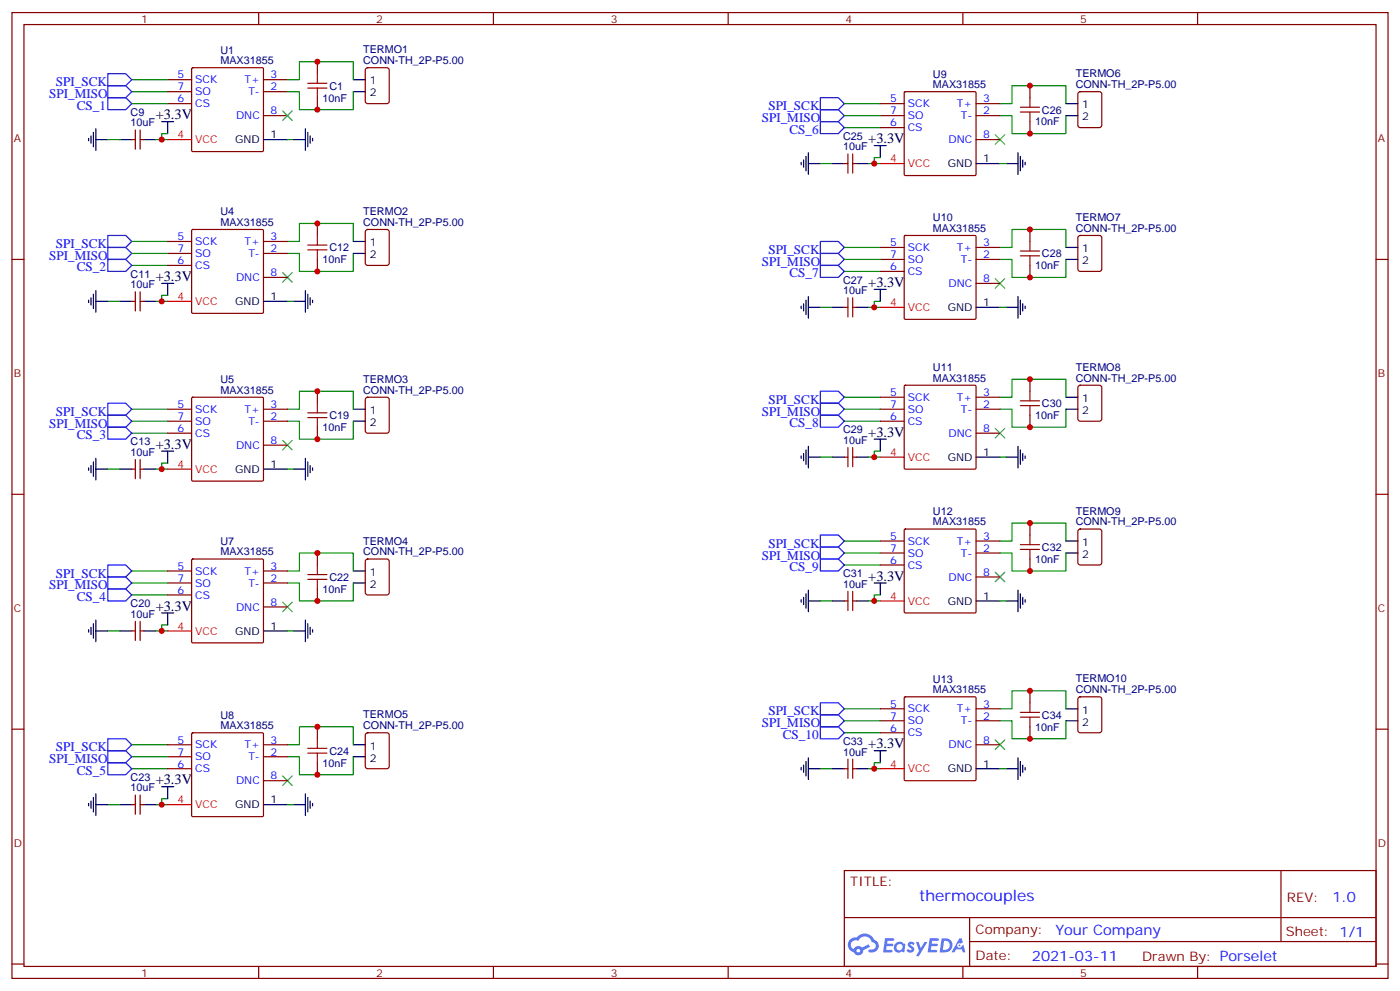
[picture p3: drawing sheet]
<svg xmlns="http://www.w3.org/2000/svg" width="412mm" height="292mm" viewBox="0 0 412 292" stroke-linecap="round" stroke-linejoin="round" font-family="sans-serif">
<g fill="none" stroke="#870000" stroke-width=".35">
<path d="M3.5 3.7h405.4v284.3h-405.4zM7.1 7.2h398.2v277.3h-398.2zM76.2 3.7v3.5M145.3 3.7v3.5M214.5 3.7v3.5M283.6 3.7v3.5M352.8 3.7v3.5M3.5 76.4h3.6M405.3 76.4h3.6M3.5 145.5h3.6M405.3 145.5h3.6M3.5 214.7h3.6"/>
<path d="M405.3 214.7h3.6M248.7 256.3h156.6v28.2h-156.6zM377.3 256.3v20.9M248.7 270.1h156.5M285.6 277.2h119.6M285.6 270.1v14.2M3.5 283.8h3.6M76.2 284.5v3.5M145.3 284.5v3.5M214.5 284.5v3.5M283.6 284.5v3.5M352.8 284.5v3.5"/>
<path d="M405.3 283.8h3.6"/>
</g>
<g fill="#5487ff">
<path d="M267.7 277.5a1.22 1.22 0 0 1 1.7 .2l-.4 .6a.47 .47 0 0 0-.3-.4 .47 .47 0 0 0-.5 .2l.1 .2a1.14 1.14 0 0 1 .8 1.8 1.14 1.14 0 0 1-1.9 0l-.2-.2 .5-.6 .7 .5a.29 .29 0 0 0 .3-.3 .29 .29 0 0 0-.2-.3 1.04 1.04 0 0 1-.6-1.7z"/>
<path d="M260.7 276.2h2.4l.3 .2-.2 .5-1.8 .1-.1 .8h1.5l.3 .4-.3 .4h-1.6l-.2 1.1h1.7l.2 .3-.2 .3-2.6 .1z"/>
<path d="M273.8 276.2h2.4l.3 .2-.1 .5-1.8 .1-.2 .8h1.6l.3 .4-.4 .4-1.6-.1-.1 1.1 1.7 .1 .2 .3-.2 .3-2.6 .1z"/>
<path d="M282.6 276.2h.7l.3 1.3-.6 .3a.69 .69 0 0 0-1 .3 .69 .69 0 0 0 .4 .9 .69 .69 0 0 0 .9-.6l.5-.2 .6 2.2h-.8l-.2-.9h-1.8l-.5 .9h-.8z"/>
<path d="M269.8 277.3h.8l.6 1.8 1.1-1.8h.9l-2.6 4.2h-.8l.9-1.5z"/>
<path d="M277.4 276.2l-.6 4.2h1.3a2.11 2.11 0 0 0 2.5-2.1 2.11 2.11 0 0 0-2.5-2.1zM278.1 277a1.39 1.39 0 0 1 1.7 1.4 1.39 1.39 0 0 1-1.8 1.2h-.3z"/>
<path d="M263.7 277.8a1.54 1.54 0 0 0-.1 2.2 1.54 1.54 0 0 0 2.2 .1l.6 .3 .3-2.3-.2-.3h-.4a1.49 1.49 0 0 0-2.4 0zM264 278.8a.94 .94 0 0 1 1.8 0 .94 .94 0 0 1-1.8 0z"/>
<path d="M250.4 276.6a2.18 2.18 0 0 0 1.1 3.7 1.44 1.44 0 0 0 1.6 .9 1.44 1.44 0 0 0 1.2-1.4l2-1.1-.5-.7-1.9 1a1.47 1.47 0 0 0-2.4 .4 1.39 1.39 0 0 1-.7-1.9 1.39 1.39 0 0 1 2-.5 2.12 2.12 0 0 1 2.2-1.3 2.12 2.12 0 0 1 1.9 1.7 1.14 1.14 0 0 1 1.1 1.4 1.14 1.14 0 0 1-1.7 .7 .43 .43 0 0 0-.5 .4 .43 .43 0 0 0 .4 .5 1.98 1.98 0 0 0 2.5-1.2 1.98 1.98 0 0 0-1.2-2.6 3.1 3.1 0 0 0-5.3-.6l-.9 .1zM252.3 279.9a.55 .55 0 0 1 1.1 0 .55 .55 0 0 1-1.1 0z"/>
<circle cx="282.6" cy="278.3" r=".26"/>
</g>
<g fill="none" stroke="#a10000" stroke-width=".35">
<path d="M90.7 24.5h5.6M90.7 25.9h5.6M93.5 21.7v2.8M93.5 25.9v2.9M300.6 31.6h5.6M300.6 33h5.6M303.4 28.8v2.8M303.4 33v2.8M90.7 72.1h5.6M90.7 73.6h5.6M93.5 69.3v2.8M93.5 73.6v2.8"/>
<path d="M300.6 73.9h5.6M300.6 75.3h5.6M303.4 71.1v2.8M303.4 75.3v2.8M93.5 118.7v2.8M300.6 118h5.6M300.6 119.4h5.6M303.4 115.2v2.8M303.4 119.4v2.8M90.7 121.5h5.6M90.7 122.9h5.6M93.5 122.9v2.9"/>
<path d="M303.4 157.5v2.8M90.7 169.2h5.6M90.7 170.6h5.6M93.5 166.3v2.9M93.5 170.6v2.8M300.6 160.3h5.6M300.6 161.7h5.6M303.4 161.7v2.9M93.5 217.5v2.8M300.6 209.7h5.6M300.6 211.1h5.6M303.4 206.9v2.8"/>
<path d="M303.4 211.1v2.9M90.7 220.3h5.6M90.7 221.7h5.6M93.5 221.7v2.8"/>
</g>
<g fill="none" stroke="#870000" stroke-width=".35">
<path d="M93.5 18.2v3.5M39.9 38.3v5.6M41.3 38.3v5.6M49.4 27h7M49.4 23.5h7M49.4 30.5h7M56.5 20.1l.3-.2h20.5l.3 .2v24.2l-.2 .3h-20.6l-.3-.2zM77.6 27h7.1M77.6 23.5h7.1M77.6 34h7.1M93.5 28.8v3.5M107.8 20.1l.5-.2h5.6l.7 .5 .1 9.4-.5 .7h-5.9l-.6-.4-.1-9.5z"/>
<path d="M259.3 30.5h7M259.3 34h7M259.3 37.6h7M266.4 27.2l.3-.2h20.5l.3 .2v24.1l-.2 .3-20.6 .1-.3-.2zM287.5 30.5h7.1M287.5 34h7.1M303.4 25.2v3.6M303.4 35.8v3.5M317.7 27.2l.5-.2h5.6l.7 .4 .1 9.5-.5 .6-5.9 .1-.6-.5-.1-9.4zM38.8 41.1h1.1M41.3 41.1h1M248.7 48.2h1.1"/>
<path d="M249.8 45.3v5.7M251.2 45.3v5.7M251.2 48.2h1M287.5 41.1h7.1M49.4 74.6h7M49.4 71.1h7M49.4 78.1h7M56.5 67.7l.3-.1h20.5l.3 .1v24.2l-.2 .3-20.6 .1-.3-.2zM77.6 74.6h7.1M77.6 71.1h7.1M93.5 65.8v3.5M93.5 76.4v3.5"/>
<path d="M107.8 67.8l.5-.2h5.6l.7 .4 .1 9.4-.5 .7h-5.9l-.6-.4-.1-9.4zM259.3 76.4h7M259.3 72.8h7M259.3 79.9h7M266.4 69.5l.3-.2h20.5l.3 .2v24.2l-.2 .3h-20.6l-.3-.2zM287.5 76.4h7.1M287.5 72.8h7.1M303.4 67.6v3.5M303.4 78.1v3.6M317.7 69.5l.5-.2h5.6l.7 .5 .1 9.4-.5 .6-5.9 .1-.6-.5-.1-9.4zM38.8 88.7h1.1M39.9 85.9v5.6"/>
<path d="M41.3 85.9v5.6M41.3 88.7h1M77.6 81.7h7.1M248.7 90.5h1.1M249.8 87.7v5.6M251.2 87.7v5.6M251.2 90.5h1M287.5 83.4h7.1M56.5 117.1l.3-.2h20.5l.3 .2v24.2l-.2 .3h-20.6l-.3-.2zM93.5 115.2v3.5M107.8 117.2l.5-.3h5.6l.7 .5 .1 9.4-.5 .7h-5.9l-.6-.4-.1-9.4zM259.3 116.9h7"/>
<path d="M266.4 113.6l.3-.2h20.5l.3 .2v24.2l-.2 .3h-20.6l-.3-.2zM287.5 116.9h7.1M303.4 111.7v3.5M317.7 113.6l.5-.2h5.6l.7 .4 .1 9.5-.5 .6-5.9 .1-.6-.5-.1-9.4zM38.8 138.1h1.1M39.9 135.3v5.6M41.3 135.3v5.6M41.3 138.1h1M49.4 124h7M49.4 120.5h7M49.4 127.5h7M77.6 124h7.1"/>
<path d="M77.6 120.5h7.1M77.6 131.1h7.1M93.5 125.8v3.5M248.7 134.6h1.1M249.8 131.8v5.6M251.2 131.8v5.6M251.2 134.6h1M259.3 124h7M259.3 120.5h7M287.5 120.5h7.1M287.5 127.5h7.1M303.4 122.2v3.6"/>
<path d="M259.3 159.3h7M266.4 155.9l.3-.1h20.5l.3 .1v24.2l-.2 .3h-20.6l-.3-.1zM287.5 159.3h7.1M303.4 154v3.5M317.7 156l.5-.2h5.6l.7 .4 .1 9.4-.5 .7h-5.9l-.6-.4-.1-9.4zM49.4 171.6h7M49.4 168.1h7M49.4 175.2h7M56.5 164.7l.3-.1h20.5l.3 .1v24.2l-.2 .3-20.6 .1-.3-.2zM77.6 171.6h7.1M77.6 168.1h7.1M77.6 178.7h7.1"/>
<path d="M93.5 162.8v3.5M93.5 173.4v3.5M107.8 164.8l.5-.2h5.6l.7 .4 .1 9.4-.5 .7-5.9 .1-.6-.5-.1-9.4zM248.7 176.9h1.1M249.8 174.1v5.6M251.2 174.1v5.6M251.2 176.9h1M259.3 162.8h7M259.3 166.3h7M287.5 162.8h7.1M287.5 169.9h7.1M303.4 164.6v3.5"/>
<path d="M38.8 185.7h1.1M39.9 182.9v5.7M41.3 182.9v5.7M41.3 185.7h1M49.4 219.3h7M56.5 215.9l.3-.2h20.5l.3 .2v24.2l-.2 .3h-20.6l-.3-.2zM77.6 219.3h7.1M93.5 214v3.5M107.8 215.9l.5-.2h5.6l.7 .5 .1 9.4-.5 .7h-5.9l-.6-.5-.1-9.4zM259.3 212.2h7M259.3 208.7h7M259.3 215.7h7"/>
<path d="M266.4 205.3l.3-.2h20.5l.3 .2v24.2l-.2 .3h-20.6l-.3-.2zM287.5 219.3h7.1M287.5 212.2h7.1M287.5 208.7h7.1M303.4 203.4v3.5M303.4 214v3.5M317.7 205.3l.5-.2h5.6l.7 .5 .1 9.4-.5 .7h-5.9l-.6-.4-.1-9.5zM38.8 236.9h1.1M39.9 234.1v5.6M41.3 234.1v5.6M41.3 236.9h1M49.4 222.8h7"/>
<path d="M49.4 226.3h7M77.6 222.8h7.1M77.6 229.8h7.1M93.5 224.5v3.6M248.7 226.3h1.1M249.8 223.5v5.6M251.2 226.3h1M251.2 223.5v5.6"/>
</g>
<g fill="none" stroke="#000" stroke-width=".35">
<path d="M27.5 39v4.2M28.2 37.9v6.4M47.6 35.8h3.6M49.4 35.8v3.5M90 37.9v6.4M90.7 39v4.2M104.1 23.5h3.5M104.1 27h3.5M314 30.5h3.5M314 34h3.5M26.1 40.7v.8M26.8 40v2.2"/>
<path d="M28.2 41.1h3.5M35.3 41.1h3.5M42.3 41.1h3.6M77.6 41.1h7.1M86.4 41.1h3.6M91.4 40v2.2M92.1 40.7v.8M236 47.8v.7M236.7 47.1v2.1M237.4 46v4.3M238.1 48.2h3.6M238.1 45v6.3"/>
<path d="M245.2 48.2h3.5M252.2 48.2h3.6M257.5 42.9h3.6M259.3 42.9v3.5M287.5 48.2h7.1M296.3 48.2h3.6M299.9 45v6.3M300.6 46v4.3M301.3 47.1v2.1M302 47.8v.7M104.1 71.1h3.5M104.1 74.6h3.5"/>
<path d="M314 72.8h3.5M314 76.4h3.5M26.1 88.4v.7M26.8 87.7v2.1M27.5 86.6v4.2M28.2 85.5v6.4M28.2 88.7h3.5M35.3 88.7h3.5M42.3 88.7h3.6M47.6 83.4h3.6M49.4 83.4v3.6M77.6 88.7h7.1"/>
<path d="M86.4 88.7h3.6M90 85.5v6.4M90.7 86.6v4.2M91.4 87.7v2.1M92.1 88.4v.7M236 90.1v.7M236.7 89.4v2.1M237.4 88.4v4.2M238.1 87.3v6.4M238.1 90.5h3.6M245.2 90.5h3.5M252.2 90.5h3.6"/>
<path d="M257.5 85.2h3.6M259.3 85.2v3.5M287.5 90.5h7.1M296.3 90.5h3.6M299.9 87.3v6.4M300.6 88.4v4.2M301.3 89.4v2.1M302 90.1v.7M314 116.9h3.5M26.1 137.8v.7M26.8 137.1v2.1M27.5 136v4.2"/>
<path d="M28.2 134.9v6.4M28.2 138.1h3.5M35.3 138.1h3.5M42.3 138.1h3.6M47.6 132.8h3.6M49.4 132.8v3.5M77.6 138.1h7.1M86.4 138.1h3.6M90 134.9v6.4M90.7 136v4.2M91.4 137.1v2.1M92.1 137.8v.7"/>
<path d="M104.1 120.5h3.5M104.1 124h3.5M236 134.2v.7M236.7 133.5v2.1M237.4 132.5v4.2M238.1 131.4v6.4M238.1 134.6h3.6M245.2 134.6h3.5M252.2 134.6h3.6M257.5 129.3h3.6M259.3 129.3v3.5M287.5 134.6h7.1"/>
<path d="M296.3 134.6h3.6M299.9 131.4v6.4M300.6 132.5v4.2M301.3 133.5v2.1M302 134.2v.7M314 120.5h3.5M314 159.3h3.5M104.1 168.1h3.5M104.1 171.6h3.5M236 176.6v.7M236.7 175.9v2.1M237.4 174.8v4.2"/>
<path d="M238.1 173.7v6.4M238.1 176.9h3.6M245.2 176.9h3.5M252.2 176.9h3.6M257.5 171.6h3.6M259.3 171.6v3.6M287.5 176.9h7.1M296.3 176.9h3.6M299.9 173.7v6.4M300.6 174.8v4.2M301.3 175.9v2.1M302 176.6v.7"/>
<path d="M314 162.8h3.5M26.1 185.4v.7M26.8 184.7v2.1M27.5 183.6v4.3M28.2 182.6v6.3M28.2 185.7h3.5M35.3 185.7h3.5M42.3 185.7h3.6M47.6 180.4h3.6M49.4 180.4v3.6M77.6 185.7h7.1M86.4 185.7h3.6"/>
<path d="M90 182.6v6.3M90.7 183.6v4.3M91.4 184.7v2.1M92.1 185.4v.7M104.1 219.3h3.5M314 208.7h3.5M314 212.2h3.5M26.1 236.5v.7M26.8 235.8v2.1M27.5 234.8v4.2M28.2 233.7v6.4M28.2 236.9h3.5"/>
<path d="M35.3 236.9h3.5M42.3 236.9h3.6M47.6 231.6h3.6M49.4 231.6v3.5M77.6 236.9h7.1M86.4 236.9h3.6M90 233.7v6.4M90.7 234.8v4.2M91.4 235.8v2.1M92.1 236.5v.7M104.1 222.8h3.5M236 226v.7"/>
<path d="M236.7 225.2v2.2M237.4 224.2v4.2M238.1 223.1v6.4M238.1 226.3h3.6M245.2 226.3h3.5M252.2 226.3h3.6M257.5 221h3.6M259.3 221v3.5M287.5 226.3h7.1M296.3 226.3h3.6M299.9 223.1v6.4M300.6 224.2v4.2"/>
<path d="M301.3 225.2v2.2M302 226v.7"/>
</g>
<g fill="none" stroke="#008700" stroke-width=".35">
<path d="M38.8 27h10.6M38.8 23.5h10.6M38.8 30.5h10.6M49.4 39.3h-1.8v1.8M84.7 23.5h3.5v-5.3h15.9v5.3M84.7 27h3.5v5.3h15.9v-5.3M248.7 30.5h10.6M248.7 37.6h10.6M248.7 34h10.6M294.6 34h3.5v5.3h15.9v-5.3M294.6 30.5h3.5v-5.3h15.9v5.3M31.7 41.1h3.6"/>
<path d="M45.9 41.1h3.5M84.7 41.1h1.7M241.7 48.2h3.5M255.8 48.2h3.5M259.3 46.4h-1.8v1.8M294.6 48.2h1.7M38.8 78.1h10.6M38.8 71.1h10.6M38.8 74.6h10.6M84.7 74.6h3.5v5.3h15.9v-5.3M84.7 71.1h3.5v-5.3h15.9v5.3M248.7 79.9h10.6"/>
<path d="M248.7 72.8h10.6M248.7 76.4h10.6M294.6 76.4h3.5v5.3h15.9v-5.3M294.6 72.8h3.5v-5.2h15.9v5.2M31.7 88.7h3.6M45.9 88.7h3.5M49.4 87h-1.8v1.7M84.7 88.7h1.7M241.7 90.5h3.5M255.8 90.5h3.5M259.3 88.7h-1.8v1.8M294.6 90.5h1.7"/>
<path d="M248.7 116.9h10.6M294.6 116.9h3.5v-5.2h15.9v5.2M31.7 138.1h3.6M38.8 127.5h10.6M38.8 120.5h10.6M38.8 124h10.6M45.9 138.1h3.5M49.4 136.3h-1.8v1.8M84.7 124h3.5v5.3h15.9v-5.3M84.7 120.5h3.5v-5.3h15.9v5.3M84.7 138.1h1.7M241.7 134.6h3.5"/>
<path d="M248.7 120.5h10.6M248.7 124h10.6M255.8 134.6h3.5M259.3 132.8h-1.8v1.8M294.6 120.5h3.5v5.3h15.9v-5.3M294.6 134.6h1.7M248.7 159.3h10.6M294.6 159.3h3.5v-5.3h15.9v5.3M38.8 175.2h10.6M38.8 168.1h10.6M38.8 171.6h10.6M84.7 171.6h3.5v5.3h15.9v-5.3"/>
<path d="M84.7 168.1h3.5v-5.3h15.9v5.3M241.7 176.9h3.5M248.7 166.3h10.6M248.7 162.8h10.6M255.8 176.9h3.5M259.3 175.2h-1.8v1.7M294.6 162.8h3.5v5.3h15.9v-5.3M294.6 176.9h1.7M31.7 185.7h3.6M45.9 185.7h3.5M49.4 184h-1.8v1.7M84.7 185.7h1.7"/>
<path d="M38.8 219.3h10.6M84.7 219.3h3.5v-5.3h15.9v5.3M248.7 215.7h10.6M248.7 208.7h10.6M248.7 212.2h10.6M294.6 212.2h3.5v5.3h15.9v-5.3M294.6 208.7h3.5v-5.3h15.9v5.3M31.7 236.9h3.6M38.8 226.3h10.6M38.8 222.8h10.6M45.9 236.9h3.5M49.4 235.1h-1.8v1.8"/>
<path d="M84.7 222.8h3.5v5.3h15.9v-5.3M84.7 236.9h1.7M241.7 226.3h3.5M255.8 226.3h3.5M259.3 224.5h-1.8v1.8M294.6 226.3h1.7"/>
</g>
<path d="M49.4 41.1h7M259.3 48.2h7M49.4 88.7h7M259.3 90.5h7M49.4 138.1h7M259.3 134.6h7M259.3 176.9h7M49.4 185.7h7M49.4 236.9h7M259.3 226.3h7" fill="none" stroke="#f00" stroke-width=".35"/>
<g fill="none" stroke="#00f" stroke-width=".35">
<path d="M31.7 28.8h5.3l1.8 1.7-1.8 1.8h-5.3zM31.7 25.2h5.3l1.8 1.8-1.8 1.8h-5.3zM31.7 21.7h5.3l1.8 1.8-1.8 1.7h-5.3zM241.7 28.8h5.2l1.8 1.7-1.8 1.8h-5.2zM241.7 32.3h5.2l1.8 1.7-1.8 1.8h-5.2zM241.7 35.8h5.2l1.8 1.8-1.8 1.7h-5.2zM31.7 69.3h5.3l1.8 1.8-1.8 1.7h-5.3zM31.7 72.8h5.3l1.8 1.8-1.8 1.8h-5.3zM31.7 76.4h5.3l1.8 1.7-1.8 1.8h-5.3zM241.7 71.1h5.2l1.8 1.7-1.8 1.8h-5.2zM241.7 74.6h5.2l1.8 1.8-1.8 1.7h-5.2zM241.7 78.1h5.2l1.8 1.8-1.8 1.8h-5.2z"/>
<path d="M31.7 118.7h5.3l1.8 1.8-1.8 1.7h-5.3zM241.7 115.2h5.2l1.8 1.7-1.8 1.8h-5.2zM241.7 118.7h5.2l1.8 1.8-1.8 1.7h-5.2zM31.7 122.2h5.3l1.8 1.8-1.8 1.8h-5.3zM31.7 125.8h5.3l1.8 1.7-1.8 1.8h-5.3zM241.7 122.2h5.2l1.8 1.8-1.8 1.8h-5.2zM241.7 157.5h5.2l1.8 1.8-1.8 1.7h-5.2zM31.7 166.3h5.3l1.8 1.8-1.8 1.8h-5.3zM31.7 169.9h5.3l1.8 1.7-1.8 1.8h-5.3zM31.7 173.4h5.3l1.8 1.8-1.8 1.7h-5.3zM241.7 161h5.2l1.8 1.8-1.8 1.8h-5.2zM241.7 164.6h5.2l1.8 1.7-1.8 1.8h-5.2z"/>
<path d="M31.7 217.5h5.3l1.8 1.8-1.8 1.7h-5.3zM241.7 206.9h5.2l1.8 1.8-1.8 1.7h-5.2zM241.7 210.4h5.2l1.8 1.8-1.8 1.8h-5.2zM241.7 214h5.2l1.8 1.7-1.8 1.8h-5.2zM31.7 221h5.3l1.8 1.8-1.8 1.7h-5.3zM31.7 224.5h5.3l1.8 1.8-1.8 1.8h-5.3z"/>
</g>
<g fill="none" stroke="#3c3" stroke-width=".35">
<path d="M83.3 32.6l2.8 2.9M86.1 32.6l-2.8 2.9M293.2 39.7l2.8 2.8M296 39.7l-2.8 2.8M83.3 80.3l2.8 2.8M86.1 80.3l-2.8 2.8M293.2 82l2.8 2.8M296 82l-2.8 2.8M83.3 129.6l2.8 2.9M86.1 129.6l-2.8 2.9M293.2 126.1l2.8 2.8M296 126.1l-2.8 2.8"/>
<path d="M83.3 177.3l2.8 2.8M86.1 177.3l-2.8 2.8M293.2 168.5l2.8 2.8M296 168.5l-2.8 2.8M293.2 217.8l2.8 2.9M296 217.8l-2.8 2.9M83.3 228.4l2.8 2.8M86.1 228.4l-2.8 2.8"/>
</g>
<g fill="#c00">
<circle cx="93.5" cy="18.2" r=".88"/>
<circle cx="93.5" cy="32.3" r=".88"/>
<circle cx="47.6" cy="41.1" r=".88"/>
<circle cx="47.6" cy="88.7" r=".88"/>
<circle cx="93.5" cy="79.9" r=".88"/>
<circle cx="93.5" cy="65.8" r=".88"/>
<circle cx="47.6" cy="138.1" r=".88"/>
<circle cx="93.5" cy="129.3" r=".88"/>
<circle cx="93.5" cy="115.2" r=".88"/>
<circle cx="47.6" cy="185.7" r=".88"/>
<circle cx="93.5" cy="176.9" r=".88"/>
<circle cx="93.5" cy="162.8" r=".88"/>
<circle cx="47.6" cy="236.9" r=".88"/>
<circle cx="93.5" cy="228.1" r=".88"/>
<circle cx="93.5" cy="214" r=".88"/>
<circle cx="257.5" cy="48.2" r=".88"/>
<circle cx="303.4" cy="39.3" r=".88"/>
<circle cx="303.4" cy="25.2" r=".88"/>
<circle cx="257.5" cy="90.5" r=".88"/>
<circle cx="303.4" cy="81.7" r=".88"/>
<circle cx="303.4" cy="67.6" r=".88"/>
<circle cx="257.5" cy="134.6" r=".88"/>
<circle cx="303.4" cy="125.8" r=".88"/>
<circle cx="303.4" cy="111.7" r=".88"/>
<circle cx="257.5" cy="176.9" r=".88"/>
<circle cx="303.4" cy="168.1" r=".88"/>
<circle cx="303.4" cy="154" r=".88"/>
<circle cx="257.5" cy="226.3" r=".88"/>
<circle cx="303.4" cy="217.5" r=".88"/>
<circle cx="303.4" cy="203.4" r=".88"/>
</g>
<text font-size="4.6" fill="#00f" x="270.8" y="265.3">thermocouples</text>
<g font-size="4.2">
<text x="45.9" y="35.1">+3.3V</text>
<text x="255.8" y="42.2">+3.3V</text>
<text x="45.9" y="82.7">+3.3V</text>
<text x="255.8" y="84.5">+3.3V</text>
<text x="255.8" y="128.6">+3.3V</text>
<text x="45.9" y="132.1">+3.3V</text>
<text x="255.8" y="170.9">+3.3V</text>
<text x="45.9" y="179.7">+3.3V</text>
<text x="255.8" y="220.3">+3.3V</text>
<text x="45.9" y="230.9">+3.3V</text>
</g>
<g font-size="4.2" fill="#00f">
<text x="392.5" y="265.6">1.0</text>
<text x="310.9" y="275.1">Your Company</text>
<text x="304" y="282.9">2021-03-11</text>
</g>
<g font-size="3.9" fill="#00f">
<text x="14.5" y="28.9">SPI_MISO</text>
<text x="16.4" y="25.4">SPI_SCK</text>
<text x="22.6" y="32.3">CS_1</text>
<text x="224.4" y="36">SPI_MISO</text>
<text x="226.3" y="32.4">SPI_SCK</text>
<text x="232.5" y="39.3">CS_6</text>
<text x="14.5" y="76.5">SPI_MISO</text>
<text x="16.4" y="73">SPI_SCK</text>
<text x="226.3" y="74.8">SPI_SCK</text>
<text x="22.6" y="79.9">CS_2</text>
<text x="224.4" y="78.3">SPI_MISO</text>
<text x="232.5" y="81.7">CS_7</text>
<text x="226.3" y="118.9">SPI_SCK</text>
<text x="14.5" y="125.9">SPI_MISO</text>
<text x="16.4" y="122.4">SPI_SCK</text>
<text x="224.4" y="122.4">SPI_MISO</text>
<text x="232.5" y="125.8">CS_8</text>
<text x="22.6" y="129.3">CS_3</text>
<text x="226.3" y="161.2">SPI_SCK</text>
<text x="224.4" y="164.7">SPI_MISO</text>
<text x="14.5" y="173.5">SPI_MISO</text>
<text x="16.4" y="170">SPI_SCK</text>
<text x="232.5" y="168.1">CS_9</text>
<text x="22.6" y="176.9">CS_4</text>
<text x="224.4" y="214.1">SPI_MISO</text>
<text x="226.3" y="210.6">SPI_SCK</text>
<text x="16.4" y="221.2">SPI_SCK</text>
<text x="230.6" y="217.5">CS_10</text>
<text x="14.5" y="224.7">SPI_MISO</text>
<text x="22.6" y="228.1">CS_5</text>
</g>
<g font-size="3.9" fill="#800">
<text x="250.5" y="260.9">TITLE:</text>
<text x="379.1" y="265.6">REV:</text>
<text x="287.4" y="275.1">Company:</text>
<text x="378.7" y="275.7">Sheet: 1/1</text>
<text x="287.4" y="282.8">Date:</text>
<text x="336.4" y="282.8">Drawn By: Porselet</text>
</g>
<g font-size="3.2" fill="#800">
<text x="41.6" y="6.7">1</text>
<text x="110.8" y="6.7">2</text>
<text x="179.9" y="6.7">3</text>
<text x="249.1" y="6.7">4</text>
<text x="318.2" y="6.7">5</text>
<text x="4.1" y="41.8">A</text>
<text x="405.9" y="41.8">A</text>
<text x="4.1" y="110.9">B</text>
<text x="405.9" y="110.9">B</text>
<text x="4.1" y="180.1">C</text>
<text x="405.9" y="180.1">C</text>
<text x="4.1" y="249.2">D</text>
<text x="405.9" y="249.2">D</text>
<text x="41.6" y="287.5">1</text>
<text x="110.8" y="287.5">2</text>
<text x="179.9" y="287.5">3</text>
<text x="249.1" y="287.5">4</text>
<text x="318.2" y="287.5">5</text>
</g>
<g font-size="3.2" fill="#000080">
<text x="64.9" y="15.8">U1</text>
<text x="107" y="15.7">TERMO1</text>
<text x="64.9" y="18.9">MAX31855</text>
<text x="107" y="18.9">CONN-TH_2P-P5.00</text>
<text x="274.8" y="22.8">U9</text>
<text x="316.9" y="22.8">TERMO6</text>
<text x="95" y="29.9">10nF</text>
<text x="97" y="26.4">C1</text>
<text x="274.8" y="25.9">MAX31855</text>
<text x="316.9" y="25.9">CONN-TH_2P-P5.00</text>
<text x="38.5" y="34.1">C9</text>
<text x="306.9" y="33.4">C26</text>
<text x="38.5" y="37.2">10uF</text>
<text x="248.4" y="41.1">C25</text>
<text x="304.9" y="36.9">10nF</text>
<text x="248.4" y="44.3">10uF</text>
<text x="64.9" y="63.4">U4</text>
<text x="107" y="63.3">TERMO2</text>
<text x="274.8" y="65.2">U10</text>
<text x="316.9" y="65.1">TERMO7</text>
<text x="64.9" y="66.5">MAX31855</text>
<text x="107" y="66.5">CONN-TH_2P-P5.00</text>
<text x="274.8" y="68.3">MAX31855</text>
<text x="316.9" y="68.3">CONN-TH_2P-P5.00</text>
<text x="95" y="77.5">10nF</text>
<text x="97" y="74">C12</text>
<text x="306.9" y="75.8">C28</text>
<text x="38.5" y="81.7">C11</text>
<text x="248.4" y="83.5">C27</text>
<text x="304.9" y="79.3">10nF</text>
<text x="38.5" y="84.8">10uF</text>
<text x="248.4" y="86.6">10uF</text>
<text x="64.9" y="112.8">U5</text>
<text x="107" y="112.7">TERMO3</text>
<text x="274.8" y="112.4">MAX31855</text>
<text x="274.8" y="109.3">U11</text>
<text x="316.9" y="112.4">CONN-TH_2P-P5.00</text>
<text x="316.9" y="109.2">TERMO8</text>
<text x="64.9" y="115.9">MAX31855</text>
<text x="107" y="115.9">CONN-TH_2P-P5.00</text>
<text x="306.9" y="119.9">C30</text>
<text x="97" y="123.4">C19</text>
<text x="304.9" y="123.4">10nF</text>
<text x="38.5" y="131.1">C13</text>
<text x="95" y="126.9">10nF</text>
<text x="248.4" y="130.7">10uF</text>
<text x="248.4" y="127.6">C29</text>
<text x="38.5" y="134.2">10uF</text>
<text x="274.8" y="154.7">MAX31855</text>
<text x="274.8" y="151.6">U12</text>
<text x="316.9" y="154.7">CONN-TH_2P-P5.00</text>
<text x="316.9" y="151.5">TERMO9</text>
<text x="64.9" y="160.4">U7</text>
<text x="107" y="160.3">TERMO4</text>
<text x="64.9" y="163.5">MAX31855</text>
<text x="107" y="163.5">CONN-TH_2P-P5.00</text>
<text x="304.9" y="165.7">10nF</text>
<text x="306.9" y="162.2">C32</text>
<text x="97" y="171">C22</text>
<text x="248.4" y="173">10uF</text>
<text x="248.4" y="169.9">C31</text>
<text x="38.5" y="178.7">C20</text>
<text x="95" y="174.5">10nF</text>
<text x="38.5" y="181.9">10uF</text>
<text x="274.8" y="201">U13</text>
<text x="316.9" y="200.9">TERMO10</text>
<text x="274.8" y="204.1">MAX31855</text>
<text x="316.9" y="204.1">CONN-TH_2P-P5.00</text>
<text x="64.9" y="214.7">MAX31855</text>
<text x="64.9" y="211.6">U8</text>
<text x="107" y="214.7">CONN-TH_2P-P5.00</text>
<text x="107" y="211.5">TERMO5</text>
<text x="304.9" y="215.1">10nF</text>
<text x="306.9" y="211.6">C34</text>
<text x="248.4" y="219.3">C33</text>
<text x="95" y="225.7">10nF</text>
<text x="97" y="222.2">C24</text>
<text x="248.4" y="222.4">10uF</text>
<text x="38.5" y="233">10uF</text>
<text x="38.5" y="229.9">C23</text>
</g>
<g font-size="3.2" fill="#00f">
<text x="52.3" y="23.1">5</text>
<text x="79.7" y="23.1">3</text>
<text x="52.3" y="26.6">7</text>
<text x="57.5" y="24.5">SCK</text>
<text x="57.5" y="28">SO</text>
<text x="72" y="24.5">T+</text>
<text x="73.2" y="28">T-</text>
<text x="79.7" y="26.6">2</text>
<text x="52.3" y="30.2">6</text>
<text x="57.5" y="31.6">CS</text>
<text x="69.5" y="35.1">DNC</text>
<text x="79.7" y="33.7">8</text>
<text x="262.2" y="30.2">5</text>
<text x="262.2" y="33.7">7</text>
<text x="267.4" y="31.6">SCK</text>
<text x="267.4" y="35.1">SO</text>
<text x="281.9" y="31.6">T+</text>
<text x="283.1" y="35.1">T-</text>
<text x="289.6" y="33.7">2</text>
<text x="289.6" y="30.2">3</text>
<text x="262.2" y="37.2">6</text>
<text x="267.4" y="38.6">CS</text>
<text x="289.6" y="40.7">8</text>
<text x="279.4" y="42.2">DNC</text>
<text x="52.3" y="70.7">5</text>
<text x="79.7" y="70.7">3</text>
<text x="52.3" y="77.8">6</text>
<text x="52.3" y="74.3">7</text>
<text x="57.5" y="72.1">SCK</text>
<text x="57.5" y="75.7">SO</text>
<text x="72" y="72.1">T+</text>
<text x="73.2" y="75.7">T-</text>
<text x="79.7" y="74.3">2</text>
<text x="262.2" y="72.5">5</text>
<text x="262.2" y="76">7</text>
<text x="267.4" y="73.9">SCK</text>
<text x="267.4" y="77.4">SO</text>
<text x="281.9" y="73.9">T+</text>
<text x="283.1" y="77.4">T-</text>
<text x="289.6" y="76">2</text>
<text x="289.6" y="72.5">3</text>
<text x="57.5" y="79.2">CS</text>
<text x="69.5" y="82.7">DNC</text>
<text x="79.7" y="81.3">8</text>
<text x="262.2" y="79.6">6</text>
<text x="267.4" y="81">CS</text>
<text x="289.6" y="83.1">8</text>
<text x="279.4" y="84.5">DNC</text>
<text x="262.2" y="116.6">5</text>
<text x="267.4" y="118">SCK</text>
<text x="281.9" y="118">T+</text>
<text x="289.6" y="116.6">3</text>
<text x="52.3" y="120.1">5</text>
<text x="52.3" y="123.6">7</text>
<text x="57.5" y="121.5">SCK</text>
<text x="57.5" y="125.1">SO</text>
<text x="72" y="121.5">T+</text>
<text x="73.2" y="125.1">T-</text>
<text x="79.7" y="123.6">2</text>
<text x="79.7" y="120.1">3</text>
<text x="262.2" y="123.6">6</text>
<text x="262.2" y="120.1">7</text>
<text x="267.4" y="125.1">CS</text>
<text x="267.4" y="121.5">SO</text>
<text x="283.1" y="121.5">T-</text>
<text x="289.6" y="120.1">2</text>
<text x="52.3" y="127.2">6</text>
<text x="57.5" y="128.6">CS</text>
<text x="79.7" y="130.7">8</text>
<text x="279.4" y="128.6">DNC</text>
<text x="289.6" y="127.2">8</text>
<text x="69.5" y="132.1">DNC</text>
<text x="262.2" y="158.9">5</text>
<text x="267.4" y="160.3">SCK</text>
<text x="281.9" y="160.3">T+</text>
<text x="289.6" y="158.9">3</text>
<text x="52.3" y="167.7">5</text>
<text x="79.7" y="167.7">3</text>
<text x="262.2" y="166">6</text>
<text x="262.2" y="162.5">7</text>
<text x="267.4" y="167.4">CS</text>
<text x="267.4" y="163.9">SO</text>
<text x="283.1" y="163.9">T-</text>
<text x="289.6" y="162.5">2</text>
<text x="52.3" y="171.3">7</text>
<text x="57.5" y="169.2">SCK</text>
<text x="57.5" y="172.7">SO</text>
<text x="72" y="169.2">T+</text>
<text x="73.2" y="172.7">T-</text>
<text x="79.7" y="171.3">2</text>
<text x="279.4" y="170.9">DNC</text>
<text x="289.6" y="169.5">8</text>
<text x="52.3" y="174.8">6</text>
<text x="57.5" y="176.2">CS</text>
<text x="69.5" y="179.7">DNC</text>
<text x="79.7" y="178.3">8</text>
<text x="262.2" y="208.3">5</text>
<text x="267.4" y="209.7">SCK</text>
<text x="281.9" y="209.7">T+</text>
<text x="289.6" y="208.3">3</text>
<text x="262.2" y="215.4">6</text>
<text x="262.2" y="211.8">7</text>
<text x="267.4" y="213.3">SO</text>
<text x="283.1" y="213.3">T-</text>
<text x="289.6" y="211.8">2</text>
<text x="52.3" y="218.9">5</text>
<text x="57.5" y="220.3">SCK</text>
<text x="72" y="220.3">T+</text>
<text x="79.7" y="218.9">3</text>
<text x="267.4" y="216.8">CS</text>
<text x="279.4" y="220.3">DNC</text>
<text x="289.6" y="218.9">8</text>
<text x="52.3" y="226">6</text>
<text x="52.3" y="222.4">7</text>
<text x="57.5" y="227.4">CS</text>
<text x="57.5" y="223.8">SO</text>
<text x="73.2" y="223.8">T-</text>
<text x="79.7" y="222.4">2</text>
<text x="69.5" y="230.9">DNC</text>
<text x="79.7" y="229.5">8</text>
</g>
<g font-size="3.2">
<text x="108.9" y="24.9">1</text>
<text x="108.9" y="28.4">2</text>
<text x="318.8" y="31.9">1</text>
<text x="318.8" y="35.5">2</text>
<text x="79.7" y="40.7">1</text>
<text x="69.3" y="42.2">GND</text>
<text x="289.6" y="47.8">1</text>
<text x="279.2" y="49.2">GND</text>
<text x="108.9" y="72.5">1</text>
<text x="108.9" y="76">2</text>
<text x="318.8" y="74.3">1</text>
<text x="318.8" y="77.8">2</text>
<text x="69.3" y="89.8">GND</text>
<text x="79.7" y="88.4">1</text>
<text x="279.2" y="91.5">GND</text>
<text x="289.6" y="90.1">1</text>
<text x="318.8" y="118.4">1</text>
<text x="108.9" y="121.9">1</text>
<text x="108.9" y="125.4">2</text>
<text x="318.8" y="121.9">2</text>
<text x="79.7" y="137.8">1</text>
<text x="279.2" y="135.6">GND</text>
<text x="289.6" y="134.2">1</text>
<text x="69.3" y="139.2">GND</text>
<text x="318.8" y="160.7">1</text>
<text x="318.8" y="164.2">2</text>
<text x="108.9" y="169.5">1</text>
<text x="108.9" y="173">2</text>
<text x="279.2" y="178">GND</text>
<text x="289.6" y="176.6">1</text>
<text x="79.7" y="185.4">1</text>
<text x="69.3" y="186.8">GND</text>
<text x="318.8" y="210.1">1</text>
<text x="318.8" y="213.6">2</text>
<text x="108.9" y="220.7">1</text>
<text x="108.9" y="224.2">2</text>
<text x="279.2" y="227.4">GND</text>
<text x="289.6" y="226">1</text>
<text x="69.3" y="237.9">GND</text>
<text x="79.7" y="236.5">1</text>
</g>
<g font-size="3.2" fill="#f00">
<text x="52.3" y="40.7">4</text>
<text x="57.5" y="42.2">VCC</text>
<text x="262.2" y="47.8">4</text>
<text x="267.4" y="49.2">VCC</text>
<text x="52.3" y="88.4">4</text>
<text x="57.5" y="89.8">VCC</text>
<text x="262.2" y="90.1">4</text>
<text x="267.4" y="91.5">VCC</text>
<text x="52.3" y="137.8">4</text>
<text x="262.2" y="134.2">4</text>
<text x="267.4" y="135.6">VCC</text>
<text x="57.5" y="139.2">VCC</text>
<text x="262.2" y="176.6">4</text>
<text x="267.4" y="178">VCC</text>
<text x="52.3" y="185.4">4</text>
<text x="57.5" y="186.8">VCC</text>
<text x="262.2" y="226">4</text>
<text x="267.4" y="227.4">VCC</text>
<text x="52.3" y="236.5">4</text>
<text x="57.5" y="237.9">VCC</text>
</g>
</svg>
